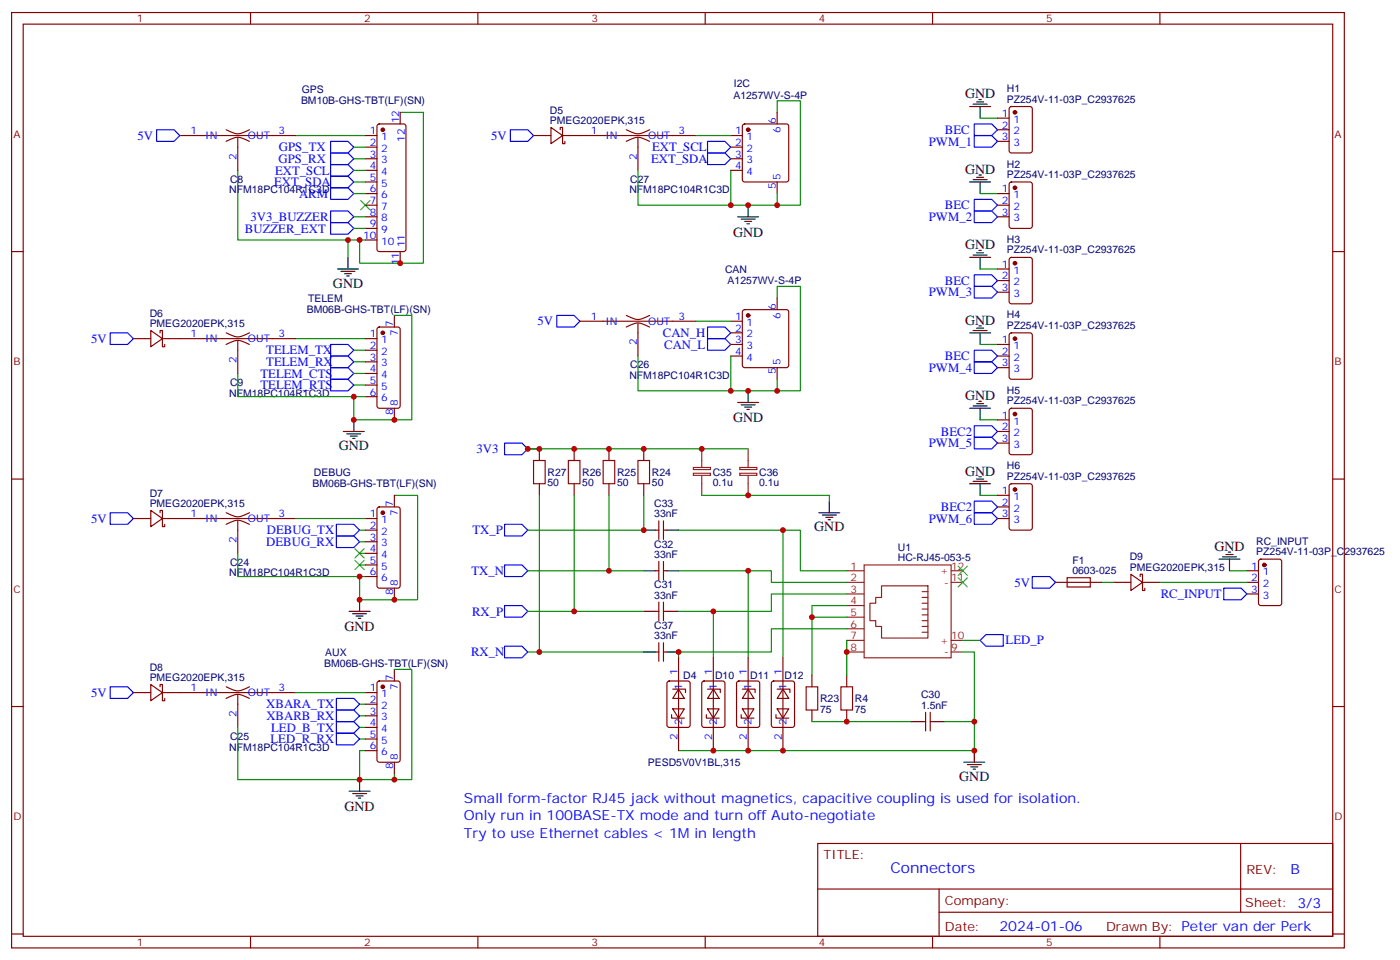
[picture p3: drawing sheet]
<svg xmlns="http://www.w3.org/2000/svg" width="426mm" height="292mm" viewBox="0 0 426 292" stroke-linecap="round" stroke-linejoin="round" font-family="sans-serif">
<g fill="none" stroke="#870000" stroke-width=".35">
<path d="M3.5 3.8h405.4v284.3h-405.4zM7.1 7.3h398.2v277.3h-398.2zM76.2 3.8v3.5M145.3 3.8v3.5M214.5 3.8v3.5M283.6 3.8v3.5M352.8 3.8v3.5M68.8 39.4l1.9 .9a4.2 4.2 0 0 0 4.1-.4l1.1-.5M114.9 37.9l.5-.2h7.4l.6 .4 .1 37.7-.3 .5-.4 .2h-7.4l-.5-.3-.2-.4v-37.4zM121.7 34.1v3.6M167.6 38.7l3.5 2.5-3.5 2.5zM170.4 39.4v-.7h.7v5h.7v-.7"/>
<path d="M190.5 39.4l1.9 .9a4.2 4.2 0 0 0 4.1-.4l1.1-.5M226 37.9l.5-.2h12.7l.5 .2 .2 .5v16.2l-.2 .5-.5 .2h-12.7l-.5-.2-.2-.5v-16.2zM236.4 34.1v3.6M303.4 35.9h3.5M303.4 39.4h3.5M307.2 32.6l.4-.2h5.7l.6 .4 .1 13-.5 .6-5.9 .1-.6-.5-.1-12.9zM54.7 41.2h35.3M68.8 43l1.9-.9a4.2 4.2 0 0 1 4.1 .4l1 .5M72.3 41.9v9.9M111.1 41.2h3.6M111.1 44.7h3.6M111.1 48.3h3.6"/>
<path d="M111.1 51.8h3.6M111.1 55.3h3.6M111.1 58.8h3.6M162.3 41.2h5.3M171.1 41.2h40.6M190.5 43l1.9-.9a4.2 4.2 0 0 1 4.1 .4l1.1 .5M194 41.9v9.9M222.2 41.2h3.6M222.2 44.7h3.6M222.2 48.3h3.6M222.2 51.8h3.6M236.4 55.3v3.5"/>
<path d="M303.4 58.8h3.5M303.4 43h3.5M307.2 55.5l.4-.2h5.7l.6 .4 .1 13-.5 .7h-5.9l-.6-.4-.1-13zM3.5 76.5h3.6M111.1 62.4h3.6M111.1 65.9h3.6M111.1 69.4h3.6M111.1 73h3.6M121.7 76.5v3.5M303.4 62.4h3.5M303.4 65.9h3.5M307.2 78.5l.4-.3h5.7l.6 .5 .1 13-.5 .6-5.9 .1-.6-.5-.1-12.9z"/>
<path d="M405.3 76.5h3.6M114.9 99.6l.5-.2h5.6l.7 .4v23.6l-.5 .7h-5.8l-.7-.5v-23.5zM119.9 95.9v3.5M176.4 97.6h35.3M190.5 99.4l1.9-.8a4.2 4.2 0 0 1 4.1 .3l1.1 .5M190.5 95.9l1.9 .8a4.2 4.2 0 0 0 4.1-.3l1.1-.5M194 98.4v9.8M222.2 97.6h3.6M226 94.3l.5-.2h12.7l.5 .2 .2 .5v16.3l-.2 .5-.5 .2h-12.7l-.5-.3-.2-.4v-16.3zM236.4 90.6v3.5M303.4 81.8h3.5M303.4 85.3h3.5"/>
<path d="M303.4 88.8h3.5M40.6 102.9h5.3M45.9 100.5l3.5 2.4-3.5 2.5zM48.7 101.2v-.7h.7v4.9h.7v-.7M49.4 102.9h40.6M68.8 104.7l1.9-.9a4.2 4.2 0 0 1 4.1 .4l1 .5M68.8 101.2l1.9 .8a4.2 4.2 0 0 0 4.1-.3l1.1-.5M72.3 103.6v9.9M111.1 102.9h3.6M111.1 106.5h3.6M111.1 110h3.6M111.1 113.5h3.6"/>
<path d="M111.1 117.1h3.6M222.2 104.7h3.6M222.2 108.2h3.6M222.2 101.2h3.6M236.4 111.8v3.5M303.4 104.7h3.5M303.4 108.2h3.5M303.4 111.8h3.5M307.2 101.4l.4-.2h5.7l.6 .4 .1 13-.5 .6-5.9 .1-.6-.5-.1-12.9zM111.1 120.6h3.6M119.9 124.1v3.5M164 136.5v3.5"/>
<path d="M174.6 136.5v3.5M185.2 136.5v3.5M195.8 136.5v3.5M303.4 127.6h3.5M303.4 131.2h3.5M303.4 134.7h3.5M307.2 124.3l.4-.2h5.7l.6 .4 .1 13-.5 .7h-5.9l-.6-.4-.1-13zM3.5 145.6h3.6M40.6 157.6h5.3M45.9 155.2l3.5 2.4-3.5 2.5zM48.7 155.9v-.7h.7v4.9h.7v-.7M49.4 157.6h40.6"/>
<path d="M68.8 159.4l1.9-.9a4.2 4.2 0 0 1 4.1 .4l1 .5M68.8 155.9l1.9 .8a4.2 4.2 0 0 0 4.1-.4l1.1-.4M72.3 158.3v9.9M111.1 157.6h3.6M114.9 154.3l.5-.2h5.6l.7 .4v23.6l-.5 .6-5.8 .1-.7-.5v-23.5zM119.9 150.6v3.5M164 147v3.6M174.6 147v3.6M185.2 147v3.6M195.8 147v3.6M200.4 158.3v5.7M201.8 158.3v5.7"/>
<path d="M303.4 157.6h3.5M303.4 150.6h3.5M303.4 154.1h3.5M307.2 147.2l.4-.2h5.7l.6 .5 .1 12.9-.5 .7h-5.9l-.6-.4-.1-13zM405.3 145.6h3.6M111.1 161.1h3.6M111.1 164.7h3.6M111.1 168.2h3.6M111.1 171.7h3.6M111.1 175.3h3.6M119.9 178.8v3.5M199.3 161.1h1.1"/>
<path d="M199.3 173.5h1.1M200.4 170.7v5.6M201.8 161.1h1M201.8 173.5h1M201.8 170.7v5.6M321 177h14.1M338.7 177h5.3M344 174.6l3.5 2.4-3.5 2.5zM346.8 175.3v-.7h.7v4.9h.7v-.7M347.5 177h5.3M379.2 173.5h3.6M379.2 177h3.6"/>
<path d="M383 170.2l.5-.2h5.6l.7 .4v13l-.4 .6-5.9 .1-.7-.5v-12.9zM199.3 198.2h1.1M199.3 185.8h1.1M200.4 183v5.7M200.4 195.4v5.6M201.8 183v5.7M201.8 195.4v5.6M201.8 198.2h1M201.8 185.8h1M206.4 200v28.2M217 200v28.2M227.5 200v28.2"/>
<path d="M238.1 200v28.2M379.2 180.6h3.6M3.5 214.8h3.6M40.6 210.5h5.3M45.9 208.1l3.5 2.4-3.5 2.5zM48.7 208.8v-.7h.7v4.9h.7v-.7M49.4 210.5h40.6M68.8 212.3l1.9-.9a4.2 4.2 0 0 1 4.1 .4l1 .5M68.8 208.8l1.9 .8a4.2 4.2 0 0 0 4.1-.3l1.1-.5M72.3 211.2v9.9M111.1 210.5h3.6M111.1 214.1h3.6"/>
<path d="M111.1 217.6h3.6M114.9 207.2l.5-.2h5.6l.7 .4v23.6l-.5 .6-5.8 .1-.7-.5v-23.5zM119.9 203.5v3.5M203.1 207.2l.5-.2h5.6l.6 .4 .1 13-.5 .7h-5.8l-.7-.4-.1-13zM204.3 217.2v1.1h3.8M204.6 209.5h3.9v1M204.6 215.5h3.5l-1.7 2.8zM206.4 209.5l1.7 2.8h-3.5zM213.7 207.2l.4-.2h5.7l.6 .4 .1 13-.5 .7h-5.9l-.6-.4-.1-13zM214.8 217.2v1.1h3.9M215.2 209.5h3.9v1M215.2 215.5h3.5l-1.7 2.8z"/>
<path d="M217 209.5l1.7 2.8h-3.5zM224.2 207.2l.5-.2h5.7l.6 .4 .1 13-.5 .7h-5.9l-.6-.4-.1-13zM225.4 217.2v1.1h3.9M225.8 209.5h3.9v1M225.8 215.5h3.5l-1.8 2.8zM227.5 209.5l1.8 2.8h-3.5zM234.8 207.2l.5-.2h5.6l.7 .4 .1 13-.5 .7h-5.9l-.6-.4-.1-13zM236 217.2v1.1h3.9M236.4 209.5h3.8v1M236.4 215.5h3.5l-1.8 2.8zM238.1 209.5l1.8 2.8h-3.5zM246.9 205.2v3.6"/>
<path d="M246.9 215.8v3.6M257.5 205.2v3.6M257.5 215.8v3.6M280.5 219.4h1M281.5 216.5v5.7M282.9 216.5v5.7M282.9 219.4h1.1M405.3 214.8h3.6M111.1 221.1h3.6M111.1 224.6h3.6M111.1 228.2h3.6M119.9 231.7v3.5"/>
<path d="M248.7 256.4h156.6v28.2h-156.6zM377.3 256.4v20.9M248.7 270.2h156.5M285.6 277.3h119.6M285.6 270.2v14.2M3.5 283.9h3.6M76.2 284.6v3.5M145.3 284.6v3.5M214.5 284.6v3.5M283.6 284.6v3.5M352.8 284.6v3.5M405.3 283.9h3.6"/>
</g>
<g fill="none" stroke="#000" stroke-width=".35">
<path d="M294.9 32.4h6.4M296 31.7h4.2M297 31h2.2M297.7 30.3h.7M298.1 32.4v3.5M294.9 55.3h6.4M296 54.6h4.2M297 53.9h2.2M297.7 53.2h.7M298.1 55.3v3.5M105.8 78.2v3.6M224.4 65.9h6.3"/>
<path d="M225.4 66.6h4.3M226.5 67.3h2.1M227.2 68h.7M227.5 62.4v3.5M294.9 78.2h6.4M296 77.5h4.2M297 76.8h2.2M297.7 76.1h.7M298.1 78.2v3.6M102.7 81.8h6.3M103.7 82.5h4.2M104.8 83.2h2.1"/>
<path d="M105.5 83.9h.7M297 99.8h2.2M297.7 99.1h.7M227.5 118.8v3.5M294.9 101.2h6.4M296 100.5h4.2M298.1 101.2v3.5M104.4 131.2h6.4M105.5 131.9h4.2M106.5 132.6h2.2M107.2 133.3h.7M107.6 127.6v3.6"/>
<path d="M224.4 122.3h6.3M225.4 123h4.3M226.5 123.8h2.1M227.2 124.5h.7M294.9 124.1h6.4M296 123.4h4.2M297 122.7h2.2M297.7 122h.7M298.1 124.1v3.5M249.1 155.9h6.3M250.1 156.6h4.3M251.2 157.3h2.1"/>
<path d="M251.9 158h.7M252.2 152.3v3.6M294.9 147h6.4M296 146.3h4.2M297 145.6h2.2M297.7 144.9h.7M298.1 147v3.6M195.8 173.5h3.5M195.8 161.1h3.5M202.8 173.5h3.6M202.8 161.1h3.6M370.8 170h6.3"/>
<path d="M371.8 169.3h4.3M372.9 168.6h2.1M373.6 167.9h.7M373.9 170v3.5M106.2 185.8h6.3M107.2 186.5h4.3M108.3 187.3h2.1M109 188h.7M109.4 182.3v3.5M195.8 185.8h3.5M195.8 198.2h3.5M202.8 185.8h3.6"/>
<path d="M202.8 198.2h3.6M276.9 219.4h3.6M284 219.4h3.5M109.4 237v3.5M293.2 231.7h6.3M294.2 232.4h4.2M295.3 233.1h2.1M296 233.8h.7M296.3 228.2v3.5M106.2 240.5h6.3M107.2 241.2h4.3M108.3 241.9h2.1"/>
<path d="M109 242.6h.7"/>
</g>
<g fill="none" stroke="#008700" stroke-width=".35">
<path d="M121.7 34.1h7.1v45.9h-19.4v-7M236.4 34.1v-3.5h7v31.8h-21.2v-10.6M298.1 35.9h5.3M72.3 51.8v21.2h33.5M90 41.2h21.1M107.6 58.8h3.5M107.6 55.3h3.5M107.6 51.8h3.5M107.6 48.3h3.5M107.6 44.7h3.5M194 51.8v10.6h28.2M211.7 41.2h10.5"/>
<path d="M236.4 58.8v3.6M298.1 58.8h5.3M107.6 69.4h3.5M107.6 65.9h3.5M111.1 73h-5.3v5.2M119.9 95.9h5.3v31.7h-17.6v-7M211.7 97.6h10.5M236.4 90.6v-3.5h7v31.7h-21.2v-10.6M298.1 81.8h5.3M72.3 113.5v7.1h38.8M90 102.9h21.1M107.6 106.5h3.5"/>
<path d="M107.6 110h3.5M107.6 113.5h3.5M107.6 117.1h3.5M194 108.2v10.6h28.2M236.4 115.3v3.5M298.1 104.7h5.3M160.5 136.5h67M298.1 127.6h5.3M90 157.6h21.1M119.9 150.6h7.1v31.7h-17.6v-7h1.7M164 150.6v47.6M174.6 150.6v35.2"/>
<path d="M185.2 150.6v22.9M195.8 150.6v10.5h-35.3M213.4 150.6h38.8v1.7M298.1 150.6h5.3M72.3 168.2v7.1h37.1M109.4 161.1h1.7M109.4 164.7h1.7M109.4 168.2h1.7M109.4 171.7h1.7M160.5 173.5h35.3M206.4 173.5h28.2v3.5h22.9M206.4 161.1h37v12.4h14.1"/>
<path d="M227.5 173.5v26.5M238.1 161.1v38.9M335.1 177h3.6M352.8 177h26.4M373.9 173.5h5.3M160.5 198.2h35.3M160.5 185.8h35.3M217 185.8v14.2M257.5 194.7v10.5M257.5 187.6h-10.6v17.6M257.5 184.1h-10.6v3.5M257.5 191.1h-22.9v7.1h-28.2v1.8"/>
<path d="M257.5 180.6h-22.9v5.2h-28.2M292.8 198.2h3.5v30h-89.9M292.8 194.7h5.3M90 210.5h21.1M109.4 217.6h1.7M109.4 214.1h1.7M119.9 203.5h5.3v33.5h-5.3M246.9 219.4h30M287.5 219.4h8.8M72.3 221.1v15.9h37.1M109.4 224.6h1.7M109.4 221.1h1.7"/>
<path d="M111.1 228.2h-1.7v8.8h10.5v-1.8"/>
</g>
<path d="M109.7 61l2.8 2.8M112.5 61l-2.8 2.8M107.9 170.3l2.9 2.8M107.9 166.8l2.9 2.8M110.8 170.3l-2.9 2.8M110.8 166.8l-2.9 2.8M291.4 175.6l2.8 2.8M291.4 172.1l2.8 2.8M294.2 175.6l-2.8 2.8M294.2 172.1l-2.8 2.8" fill="none" stroke="#3c3" stroke-width=".35"/>
<g fill="none" stroke="#00f" stroke-width=".35">
<path d="M47.6 39.4h5.3l1.8 1.8-1.8 1.8h-5.3zM155.2 39.4h5.3l1.8 1.8-1.8 1.8h-5.3zM296.3 37.7h5.3l1.8 1.7-1.8 1.8h-5.3zM100.5 46.5h5.3l1.8 1.8-1.8 1.7h-5.3zM100.5 43h5.3l1.8 1.7-1.8 1.8h-5.3zM100.5 50h5.3l1.8 1.8-1.8 1.8h-5.3zM100.5 53.6h5.3l1.8 1.7-1.8 1.8h-5.3zM100.5 57.1h5.3l1.8 1.7-1.8 1.8h-5.3zM215.2 43h5.3l1.7 1.7-1.7 1.8h-5.3zM215.2 46.5h5.3l1.7 1.8-1.7 1.7h-5.3zM296.3 41.2h5.3l1.8 1.8-1.8 1.7h-5.3zM100.5 64.1h5.3l1.8 1.8-1.8 1.8h-5.3z"/>
<path d="M100.5 67.7h5.3l1.8 1.7-1.8 1.8h-5.3zM296.3 60.6h5.3l1.8 1.8-1.8 1.7h-5.3zM296.3 64.1h5.3l1.8 1.8-1.8 1.8h-5.3zM169.3 95.9h5.3l1.8 1.7-1.8 1.8h-5.3zM215.2 99.4h5.3l1.7 1.8-1.7 1.7h-5.3zM296.3 83.5h5.3l1.8 1.8-1.8 1.8h-5.3zM296.3 87.1h5.3l1.8 1.7-1.8 1.8h-5.3zM33.5 101.2h5.3l1.8 1.7-1.8 1.8h-5.3zM100.5 104.7h5.3l1.8 1.8-1.8 1.7h-5.3zM100.5 108.2h5.3l1.8 1.8-1.8 1.8h-5.3zM100.5 111.8h5.3l1.8 1.7-1.8 1.8h-5.3zM100.5 115.3h5.3l1.8 1.8-1.8 1.7h-5.3z"/>
<path d="M215.2 102.9h5.3l1.7 1.8-1.7 1.8h-5.3zM296.3 106.5h5.3l1.8 1.7-1.8 1.8h-5.3zM296.3 110h5.3l1.8 1.8-1.8 1.7h-5.3zM153.5 134.7h5.2l1.8 1.8-1.8 1.7h-5.2zM296.3 129.4h5.3l1.8 1.8-1.8 1.7h-5.3zM296.3 132.9h5.3l1.8 1.8-1.8 1.8h-5.3zM33.5 155.9h5.3l1.8 1.7-1.8 1.8h-5.3zM102.3 159.4h5.3l1.8 1.7-1.8 1.8h-5.3zM153.5 159.4h5.2l1.8 1.7-1.8 1.8h-5.2zM296.3 152.3h5.3l1.8 1.8-1.8 1.8h-5.3zM296.3 155.9h5.3l1.8 1.7-1.8 1.8h-5.3zM102.3 162.9h5.3l1.8 1.8-1.8 1.7h-5.3z"/>
<path d="M153.5 171.7h5.2l1.8 1.8-1.8 1.8h-5.2zM314 175.3h5.3l1.7 1.7-1.7 1.8h-5.3zM372.2 178.8h5.3l1.7 1.8-1.7 1.7h-5.3zM153.5 196.4h5.2l1.8 1.8-1.8 1.8h-5.2zM153.5 184.1h5.2l1.8 1.7-1.8 1.8h-5.2zM298.1 194.7l1.8-1.8h5.3v3.5h-5.3zM33.5 208.8h5.3l1.8 1.7-1.8 1.8h-5.3zM102.3 219.4h5.3l1.8 1.7-1.8 1.8h-5.3zM102.3 215.8h5.3l1.8 1.8-1.8 1.8h-5.3zM102.3 212.3h5.3l1.8 1.8-1.8 1.7h-5.3zM102.3 222.9h5.3l1.8 1.7-1.8 1.8h-5.3z"/>
</g>
<g fill="#870000" stroke="#870000" stroke-width=".35">
<circle cx="116.4" cy="208.8" r=".53"/>
<circle cx="116.4" cy="155.9" r=".53"/>
<circle cx="116.4" cy="101.2" r=".53"/>
<circle cx="116.4" cy="39.4" r=".53"/>
<circle cx="308.7" cy="34.1" r=".53"/>
<circle cx="308.7" cy="57.1" r=".53"/>
<circle cx="308.7" cy="80" r=".53"/>
<circle cx="308.7" cy="102.9" r=".53"/>
<circle cx="308.7" cy="125.9" r=".53"/>
<circle cx="308.7" cy="148.8" r=".53"/>
<circle cx="384.5" cy="171.7" r=".53"/>
<circle cx="227.5" cy="95.9" r=".53"/>
<circle cx="227.5" cy="39.4" r=".53"/>
</g>
<path d="M162.3 140h3.5v7h-3.5zM172.9 140h3.5v7h-3.5zM183.4 140h3.6v7h-3.6zM194 140h3.6v7h-3.6zM324.6 175.6h7v2.8h-7zM245.2 208.8h3.5v7h-3.5zM255.8 208.8h3.5v7h-3.5z" fill="none" stroke="#a10000" stroke-width=".35"/>
<g fill="none" stroke="#8c2424" stroke-width=".35">
<path d="M213.4 136.5v5.6M227.5 136.5v5.6M210.9 143.9h5.2v.6h-5.2zM210.9 142.1h5.2v.6h-5.2zM213.4 144.6v6M225 143.9h5.2v.6h-5.2zM225 142.1h5.2v.6h-5.2zM227.5 144.6v6M257.5 173.5h5.3M257.5 177h5.3M262.8 171.7h26.5v28.3h-26.5zM268.1 178.1h14.1v15.9h-14.1v-3.6h-1.8v-1.7h-1.7v-5.3h1.7v-1.8h1.8z"/>
<path d="M280.5 179.8h1.7M289.3 173.5h3.5M289.3 177h3.5M257.5 194.7h5.3M257.5 198.2h5.3M257.5 180.6h5.3M257.5 184.1h5.3M257.5 187.6h5.3M257.5 191.1h5.3M280.5 181.6h1.7M280.5 183.4h1.7M280.5 185.1h1.7"/>
<path d="M280.5 186.9h1.7M280.5 188.7h1.7M280.5 190.4h1.7M280.5 192.2h1.7M289.3 194.7h3.5M289.3 198.2h3.5"/>
</g>
<g fill="#c00">
<circle cx="105.8" cy="73" r=".88"/>
<circle cx="109.4" cy="73" r=".88"/>
<circle cx="227.5" cy="62.4" r=".88"/>
<circle cx="227.5" cy="118.8" r=".88"/>
<circle cx="109.4" cy="237" r=".88"/>
<circle cx="119.9" cy="237" r=".88"/>
<circle cx="119.9" cy="182.3" r=".88"/>
<circle cx="109.4" cy="182.3" r=".88"/>
<circle cx="107.6" cy="120.6" r=".88"/>
<circle cx="107.6" cy="127.6" r=".88"/>
<circle cx="121.7" cy="80" r=".88"/>
<circle cx="236.4" cy="118.8" r=".88"/>
<circle cx="236.4" cy="62.4" r=".88"/>
<circle cx="109.4" cy="175.3" r=".88"/>
<circle cx="222.3" cy="62.4" r=".88"/>
<circle cx="222.3" cy="118.8" r=".88"/>
<circle cx="119.9" cy="127.6" r=".88"/>
<circle cx="257.5" cy="198.2" r=".88"/>
<circle cx="227.5" cy="150.6" r=".88"/>
<circle cx="195.8" cy="136.5" r=".88"/>
<circle cx="185.2" cy="136.5" r=".88"/>
<circle cx="174.6" cy="136.5" r=".88"/>
<circle cx="213.4" cy="136.5" r=".88"/>
<circle cx="164" cy="136.5" r=".88"/>
<circle cx="160.5" cy="136.5" r=".88"/>
<circle cx="185.2" cy="173.5" r=".88"/>
<circle cx="174.6" cy="185.8" r=".88"/>
<circle cx="164" cy="198.2" r=".88"/>
<circle cx="195.8" cy="161.1" r=".88"/>
<circle cx="246.9" cy="187.6" r=".88"/>
<circle cx="238.1" cy="161.1" r=".88"/>
<circle cx="227.5" cy="173.5" r=".88"/>
<circle cx="217" cy="185.8" r=".88"/>
<circle cx="257.5" cy="219.4" r=".88"/>
<circle cx="296.3" cy="219.4" r=".88"/>
<circle cx="206.4" cy="198.2" r=".88"/>
<circle cx="217" cy="228.2" r=".88"/>
<circle cx="227.5" cy="228.2" r=".88"/>
<circle cx="238.1" cy="228.2" r=".88"/>
<circle cx="296.3" cy="228.2" r=".88"/>
</g>
<text font-size="4.6" fill="#00f" x="270.8" y="265.4">Connectors</text>
<g font-size="4.2">
<text x="293.5" y="29.9">GND</text>
<text x="293.5" y="52.8">GND</text>
<text x="223" y="72">GND</text>
<text x="293.5" y="75.8">GND</text>
<text x="101.3" y="87.4">GND</text>
<text x="293.5" y="98.7">GND</text>
<text x="293.5" y="121.6">GND</text>
<text x="223" y="128.4">GND</text>
<text x="103" y="136.8">GND</text>
<text x="293.5" y="144.6">GND</text>
<text x="247.6" y="161.5">GND</text>
<text x="369.4" y="167.5">GND</text>
<text x="104.8" y="191.9">GND</text>
<text x="291.7" y="237.3">GND</text>
<text x="104.8" y="246.6">GND</text>
</g>
<g font-size="4.2" fill="#00f">
<text x="141.1" y="244.1">Small form-factor RJ45 jack without magnetics, capacitive coupling is used for isolation.</text>
<text x="141.1" y="249.3">Only run in 100BASE-TX mode and turn off Auto-negotiate</text>
<text x="141.1" y="254.6">Try to use Ethernet cables &lt; 1M in length</text>
<text x="392.5" y="265.7">B</text>
<text x="304" y="283">2024-01-06</text>
</g>
<g font-size="3.9" fill="#00f">
<text x="287.4" y="40.7">BEC</text>
<text x="41.8" y="42.5">5V</text>
<text x="84.8" y="46">GPS_TX</text>
<text x="149.4" y="42.5">5V</text>
<text x="198.3" y="46">EXT_SCL</text>
<text x="282.5" y="44.2">PWM_1</text>
<text x="83.7" y="53.1">EXT_SCL</text>
<text x="84.7" y="49.5">GPS_RX</text>
<text x="198" y="49.6">EXT_SDA</text>
<text x="83.4" y="56.6">EXT_SDA</text>
<text x="91" y="60.1">ARM</text>
<text x="287.4" y="63.7">BEC</text>
<text x="74.5" y="70.7">BUZZER_EXT</text>
<text x="76.2" y="67.1">3V3_BUZZER</text>
<text x="282.5" y="67.2">PWM_2</text>
<text x="287.4" y="86.6">BEC</text>
<text x="282.5" y="90.1">PWM_3</text>
<text x="163.5" y="98.9">5V</text>
<text x="27.7" y="104.2">5V</text>
<text x="81" y="107.7">TELEM_TX</text>
<text x="201.6" y="102.4">CAN_H</text>
<text x="202" y="106">CAN_L</text>
<text x="81" y="111.3">TELEM_RX</text>
<text x="282.5" y="113">PWM_4</text>
<text x="287.4" y="109.5">BEC</text>
<text x="79.2" y="114.8">TELEM_CTS</text>
<text x="79.2" y="118.3">TELEM_RTS</text>
<text x="144.9" y="137.7">3V3</text>
<text x="282.5" y="136">PWM_5</text>
<text x="286.2" y="132.4">BEC2</text>
<text x="286.2" y="155.4">BEC2</text>
<text x="27.7" y="158.9">5V</text>
<text x="282.5" y="158.9">PWM_6</text>
<text x="81" y="165.9">DEBUG_RX</text>
<text x="81.2" y="162.4">DEBUG_TX</text>
<text x="143.7" y="162.4">TX_P</text>
<text x="143.4" y="174.8">TX_N</text>
<text x="308.5" y="178.3">5V</text>
<text x="353" y="181.8">RC_INPUT</text>
<text x="143.6" y="187.1">RX_P</text>
<text x="305.9" y="195.9">LED_P</text>
<text x="143.3" y="199.5">RX_N</text>
<text x="27.7" y="211.8">5V</text>
<text x="81" y="215.3">XBARA_TX</text>
<text x="81" y="218.9">XBARB_RX</text>
<text x="82.3" y="225.9">LED_R_RX</text>
<text x="82.5" y="222.4">LED_B_TX</text>
</g>
<g font-size="3.9" fill="#800">
<text x="250.5" y="261">TITLE:</text>
<text x="379.1" y="265.7">REV:</text>
<text x="287.4" y="275.2">Company:</text>
<text x="378.7" y="275.8">Sheet: 3/3</text>
<text x="287.4" y="282.9">Date:</text>
<text x="336.4" y="282.9">Drawn By: Peter van der Perk</text>
</g>
<g font-size="3.2" fill="#800">
<text x="41.6" y="6.8">1</text>
<text x="110.8" y="6.8">2</text>
<text x="179.9" y="6.8">3</text>
<text x="249.1" y="6.8">4</text>
<text x="318.2" y="6.8">5</text>
<text x="4.1" y="41.9">A</text>
<text x="405.9" y="41.9">A</text>
<text x="4.1" y="111.1">B</text>
<text x="405.9" y="111.1">B</text>
<text x="4.1" y="180.2">C</text>
<text x="405.9" y="180.2">C</text>
<text x="4.1" y="249.3">D</text>
<text x="405.9" y="249.3">D</text>
<text x="41.6" y="287.6">1</text>
<text x="110.8" y="287.6">2</text>
<text x="179.9" y="287.6">3</text>
<text x="249.1" y="287.6">4</text>
<text x="318.2" y="287.6">5</text>
</g>
<g font-size="3.2" fill="#000080">
<text x="91.8" y="28.2">GPS</text>
<text x="223.1" y="30">A1257WV-S-4P</text>
<text x="223.2" y="26.4">I2C</text>
<text x="306.2" y="28">H1</text>
<text x="91.6" y="31.7">BM10B-GHS-TBT(LF)(SN)</text>
<text x="167.2" y="34.5">D5</text>
<text x="306.2" y="31.2">PZ254V-11-03P_C2937625</text>
<text x="167.2" y="37.7">PMEG2020EPK,315</text>
<text x="306.2" y="51">H2</text>
<text x="69.7" y="58.8">NFM18PC104R1C3D</text>
<text x="70" y="55.5">C8</text>
<text x="191.4" y="58.8">NFM18PC104R1C3D</text>
<text x="191.7" y="55.5">C27</text>
<text x="306.2" y="54.1">PZ254V-11-03P_C2937625</text>
<text x="306.2" y="77.1">PZ254V-11-03P_C2937625</text>
<text x="306.2" y="73.9">H3</text>
<text x="220.5" y="82.9">CAN</text>
<text x="221.3" y="86.4">A1257WV-S-4P</text>
<text x="93.3" y="95.2">BM06B-GHS-TBT(LF)(SN)</text>
<text x="93.7" y="91.7">TELEM</text>
<text x="45.5" y="99.4">PMEG2020EPK,315</text>
<text x="45.5" y="96.3">D6</text>
<text x="306.2" y="100">PZ254V-11-03P_C2937625</text>
<text x="306.2" y="96.8">H4</text>
<text x="191.7" y="112">C26</text>
<text x="70" y="117.2">C9</text>
<text x="191.4" y="115.2">NFM18PC104R1C3D</text>
<text x="306.2" y="119.7">H5</text>
<text x="69.7" y="120.5">NFM18PC104R1C3D</text>
<text x="306.2" y="122.9">PZ254V-11-03P_C2937625</text>
<text x="306.2" y="142.7">H6</text>
<text x="95.1" y="148.2">BM06B-GHS-TBT(LF)(SN)</text>
<text x="95.5" y="144.6">DEBUG</text>
<text x="166.5" y="147.8">50</text>
<text x="166.5" y="144.7">R27</text>
<text x="177.1" y="147.8">50</text>
<text x="177.1" y="144.7">R26</text>
<text x="187.7" y="147.8">50</text>
<text x="187.7" y="144.7">R25</text>
<text x="198.3" y="147.8">50</text>
<text x="198.3" y="144.7">R24</text>
<text x="216.8" y="147.8">0.1u</text>
<text x="216.8" y="144.7">C35</text>
<text x="230.9" y="147.8">0.1u</text>
<text x="230.9" y="144.7">C36</text>
<text x="306.2" y="145.8">PZ254V-11-03P_C2937625</text>
<text x="45.5" y="154.1">PMEG2020EPK,315</text>
<text x="45.5" y="150.9">D7</text>
<text x="199" y="154.2">C33</text>
<text x="199" y="157.3">33nF</text>
<text x="199" y="166.5">C32</text>
<text x="273.1" y="167.5">U1</text>
<text x="382.1" y="165.6">RC_INPUT</text>
<text x="70" y="171.9">C24</text>
<text x="199" y="169.6">33nF</text>
<text x="273.1" y="170.7">HC-RJ45-053-5</text>
<text x="326.2" y="171.4">F1</text>
<text x="343.6" y="173.5">PMEG2020EPK,315</text>
<text x="343.6" y="170.3">D9</text>
<text x="382.1" y="168.8">PZ254V-11-03P_C2937625</text>
<text x="69.7" y="175.2">NFM18PC104R1C3D</text>
<text x="199" y="178.8">C31</text>
<text x="326.2" y="174.6">0603-025</text>
<text x="199" y="182">33nF</text>
<text x="199" y="191.2">C37</text>
<text x="199" y="194.3">33nF</text>
<text x="45.5" y="203.9">D8</text>
<text x="98.6" y="202.8">BM06B-GHS-TBT(LF)(SN)</text>
<text x="98.9" y="199.3">AUX</text>
<text x="45.5" y="207">PMEG2020EPK,315</text>
<text x="207.8" y="206.4">D4</text>
<text x="217.5" y="206.4">D10</text>
<text x="228.2" y="206.4">D11</text>
<text x="238.6" y="206.4">D12</text>
<text x="249.4" y="213.5">R23</text>
<text x="260" y="213.5">R4</text>
<text x="280.1" y="215.5">1.5nF</text>
<text x="280.1" y="212.3">C30</text>
<text x="249.4" y="216.6">75</text>
<text x="260" y="216.6">75</text>
<text x="70" y="224.8">C25</text>
<text x="69.7" y="228.1">NFM18PC104R1C3D</text>
<text x="197" y="232.8">PESD5V0V1BL,315</text>
</g>
<g font-size="3.2" fill="#00f">
<text x="304.7" y="35.6">1</text>
<text x="58" y="40.9">1</text>
<text x="84.7" y="40.9">3</text>
<text x="112.5" y="40.9">1</text>
<text x="121.4" y="37.5" transform="rotate(-90 121.4 37.5)">12</text>
<text x="179.7" y="40.9">1</text>
<text x="206.4" y="40.9">3</text>
<text x="223.6" y="40.9">1</text>
<text x="236" y="37.7" transform="rotate(-90 236 37.7)">6</text>
<text x="237.4" y="40.4" transform="rotate(-90 237.4 40.4)">6</text>
<text x="304.7" y="39.1">2</text>
<text x="308.2" y="37.3">1</text>
<text x="308.2" y="40.9">2</text>
<text x="62.4" y="42.3">IN</text>
<text x="75.4" y="42.3">OUT</text>
<text x="112.5" y="44.4">2</text>
<text x="112.5" y="47.9">3</text>
<text x="116" y="42.6">1</text>
<text x="116" y="46.1">2</text>
<text x="123.1" y="43" transform="rotate(-90 123.1 43)">12</text>
<text x="184.1" y="42.3">IN</text>
<text x="197.1" y="42.3">OUT</text>
<text x="223.6" y="44.4">2</text>
<text x="223.6" y="47.9">3</text>
<text x="227.1" y="42.6">1</text>
<text x="227.1" y="46.1">2</text>
<text x="304.7" y="42.6">3</text>
<text x="308.2" y="44.4">3</text>
<text x="72" y="48.5" transform="rotate(-90 72 48.5)">2</text>
<text x="112.5" y="51.4">4</text>
<text x="116" y="49.7">3</text>
<text x="116" y="53.2">4</text>
<text x="193.7" y="48.5" transform="rotate(-90 193.7 48.5)">2</text>
<text x="223.6" y="51.4">4</text>
<text x="227.1" y="49.7">3</text>
<text x="227.1" y="53.2">4</text>
<text x="112.5" y="55">5</text>
<text x="112.5" y="58.5">6</text>
<text x="116" y="56.7">5</text>
<text x="236" y="57.3" transform="rotate(-90 236 57.3)">5</text>
<text x="237.4" y="54.6" transform="rotate(-90 237.4 54.6)">5</text>
<text x="304.7" y="58.5">1</text>
<text x="112.5" y="62">7</text>
<text x="112.5" y="65.5">8</text>
<text x="116" y="60.3">6</text>
<text x="116" y="63.8">7</text>
<text x="304.7" y="62">2</text>
<text x="304.7" y="65.5">3</text>
<text x="308.2" y="60.3">1</text>
<text x="308.2" y="63.8">2</text>
<text x="112.5" y="69.1">9</text>
<text x="116" y="67.3">8</text>
<text x="116" y="70.8">9</text>
<text x="308.2" y="67.3">3</text>
<text x="110.4" y="72.6">10</text>
<text x="116" y="74.4">10</text>
<text x="123.1" y="75.2" transform="rotate(-90 123.1 75.2)">11</text>
<text x="121.4" y="80.7" transform="rotate(-90 121.4 80.7)">11</text>
<text x="304.7" y="81.4">1</text>
<text x="308.2" y="83.2">1</text>
<text x="304.7" y="84.9">2</text>
<text x="304.7" y="88.5">3</text>
<text x="308.2" y="86.7">2</text>
<text x="236" y="94.1" transform="rotate(-90 236 94.1)">6</text>
<text x="308.2" y="90.2">3</text>
<text x="119.6" y="99.4" transform="rotate(-90 119.6 99.4)">7</text>
<text x="179.7" y="97.3">1</text>
<text x="184.1" y="98.7">IN</text>
<text x="197.1" y="98.7">OUT</text>
<text x="206.4" y="97.3">3</text>
<text x="223.6" y="97.3">1</text>
<text x="223.6" y="100.8">2</text>
<text x="227.1" y="99.1">1</text>
<text x="237.4" y="96.8" transform="rotate(-90 237.4 96.8)">6</text>
<text x="58" y="102.6">1</text>
<text x="62.4" y="104">IN</text>
<text x="75.4" y="104">OUT</text>
<text x="84.7" y="102.6">3</text>
<text x="112.5" y="102.6">1</text>
<text x="112.5" y="106.1">2</text>
<text x="116" y="104.4">1</text>
<text x="116" y="107.9">2</text>
<text x="121" y="102.1" transform="rotate(-90 121 102.1)">7</text>
<text x="193.7" y="105" transform="rotate(-90 193.7 105)">2</text>
<text x="223.6" y="104.4">3</text>
<text x="223.6" y="107.9">4</text>
<text x="227.1" y="102.6">2</text>
<text x="227.1" y="106.1">3</text>
<text x="304.7" y="104.4">1</text>
<text x="304.7" y="107.9">2</text>
<text x="308.2" y="106.1">1</text>
<text x="72" y="110.2" transform="rotate(-90 72 110.2)">2</text>
<text x="112.5" y="109.6">3</text>
<text x="112.5" y="113.2">4</text>
<text x="116" y="111.4">3</text>
<text x="227.1" y="109.6">4</text>
<text x="236" y="113.8" transform="rotate(-90 236 113.8)">5</text>
<text x="237.4" y="111.1" transform="rotate(-90 237.4 111.1)">5</text>
<text x="304.7" y="111.4">3</text>
<text x="308.2" y="109.6">2</text>
<text x="308.2" y="113.2">3</text>
<text x="112.5" y="116.7">5</text>
<text x="116" y="114.9">4</text>
<text x="116" y="118.5">5</text>
<text x="112.5" y="120.2">6</text>
<text x="116" y="122">6</text>
<text x="121" y="123.4" transform="rotate(-90 121 123.4)">8</text>
<text x="119.6" y="126.1" transform="rotate(-90 119.6 126.1)">8</text>
<text x="304.7" y="127.3">1</text>
<text x="304.7" y="130.8">2</text>
<text x="308.2" y="129">1</text>
<text x="304.7" y="134.3">3</text>
<text x="308.2" y="132.6">2</text>
<text x="308.2" y="136.1">3</text>
<text x="119.6" y="154.1" transform="rotate(-90 119.6 154.1)">7</text>
<text x="304.7" y="150.2">1</text>
<text x="304.7" y="153.7">2</text>
<text x="308.2" y="152">1</text>
<text x="308.2" y="155.5">2</text>
<text x="58" y="157.3">1</text>
<text x="62.4" y="158.7">IN</text>
<text x="75.4" y="158.7">OUT</text>
<text x="84.7" y="157.3">3</text>
<text x="112.5" y="157.3">1</text>
<text x="112.5" y="160.8">2</text>
<text x="116" y="159">1</text>
<text x="121" y="156.8" transform="rotate(-90 121 156.8)">7</text>
<text x="304.7" y="157.3">3</text>
<text x="308.2" y="159">3</text>
<text x="72" y="164.9" transform="rotate(-90 72 164.9)">2</text>
<text x="112.5" y="164.3">3</text>
<text x="112.5" y="167.9">4</text>
<text x="116" y="162.6">2</text>
<text x="116" y="166.1">3</text>
<text x="112.5" y="171.4">5</text>
<text x="116" y="169.6">4</text>
<text x="116" y="173.1">5</text>
<text x="380.6" y="173.1">1</text>
<text x="112.5" y="174.9">6</text>
<text x="116" y="176.7">6</text>
<text x="121" y="178.1" transform="rotate(-90 121 178.1)">8</text>
<text x="380.6" y="176.7">2</text>
<text x="384.1" y="174.9">1</text>
<text x="384.1" y="178.4">2</text>
<text x="119.6" y="180.8" transform="rotate(-90 119.6 180.8)">8</text>
<text x="380.6" y="180.2">3</text>
<text x="384.1" y="182">3</text>
<text x="119.6" y="207" transform="rotate(-90 119.6 207)">7</text>
<text x="121" y="209.7" transform="rotate(-90 121 209.7)">7</text>
<text x="206" y="205.2" transform="rotate(-90 206 205.2)">1</text>
<text x="207.4" y="209.7" transform="rotate(-90 207.4 209.7)">1</text>
<text x="216.6" y="205.2" transform="rotate(-90 216.6 205.2)">1</text>
<text x="218" y="209.7" transform="rotate(-90 218 209.7)">1</text>
<text x="227.2" y="205.2" transform="rotate(-90 227.2 205.2)">1</text>
<text x="228.6" y="209.7" transform="rotate(-90 228.6 209.7)">1</text>
<text x="237.8" y="205.2" transform="rotate(-90 237.8 205.2)">1</text>
<text x="239.2" y="209.7" transform="rotate(-90 239.2 209.7)">1</text>
<text x="58" y="210.2">1</text>
<text x="62.4" y="211.6">IN</text>
<text x="75.4" y="211.6">OUT</text>
<text x="84.7" y="210.2">3</text>
<text x="112.5" y="210.2">1</text>
<text x="112.5" y="213.7">2</text>
<text x="116" y="211.9">1</text>
<text x="116" y="215.5">2</text>
<text x="72" y="217.8" transform="rotate(-90 72 217.8)">2</text>
<text x="112.5" y="217.2">3</text>
<text x="112.5" y="220.8">4</text>
<text x="116" y="219">3</text>
<text x="207.4" y="220.4" transform="rotate(-90 207.4 220.4)">2</text>
<text x="218" y="220.4" transform="rotate(-90 218 220.4)">2</text>
<text x="228.6" y="220.4" transform="rotate(-90 228.6 220.4)">2</text>
<text x="239.2" y="220.4" transform="rotate(-90 239.2 220.4)">2</text>
<text x="112.5" y="224.3">5</text>
<text x="112.5" y="227.8">6</text>
<text x="116" y="222.5">4</text>
<text x="116" y="226.1">5</text>
<text x="206" y="224.9" transform="rotate(-90 206 224.9)">2</text>
<text x="216.6" y="224.9" transform="rotate(-90 216.6 224.9)">2</text>
<text x="227.2" y="224.9" transform="rotate(-90 227.2 224.9)">2</text>
<text x="237.8" y="224.9" transform="rotate(-90 237.8 224.9)">2</text>
<text x="116" y="229.6">6</text>
<text x="119.6" y="233.7" transform="rotate(-90 119.6 233.7)">8</text>
<text x="121" y="231" transform="rotate(-90 121 231)">8</text>
</g>
<g font-size="3.2" fill="#8d2323">
<text x="258.7" y="173.1">1</text>
<text x="289.3" y="173.1">12</text>
<text x="258.7" y="176.7">2</text>
<text x="286" y="174.6">+</text>
<text x="287.1" y="178.1">-</text>
<text x="289.3" y="176.7">11</text>
<text x="258.7" y="180.2">3</text>
<text x="258.7" y="183.7">4</text>
<text x="258.7" y="187.3">5</text>
<text x="258.7" y="190.8">6</text>
<text x="258.7" y="194.3">7</text>
<text x="258.7" y="197.8">8</text>
<text x="286" y="195.7">+</text>
<text x="289.3" y="194.3">10</text>
<text x="289.3" y="197.8">9</text>
<text x="287.1" y="199.2">-</text>
</g>
</svg>
